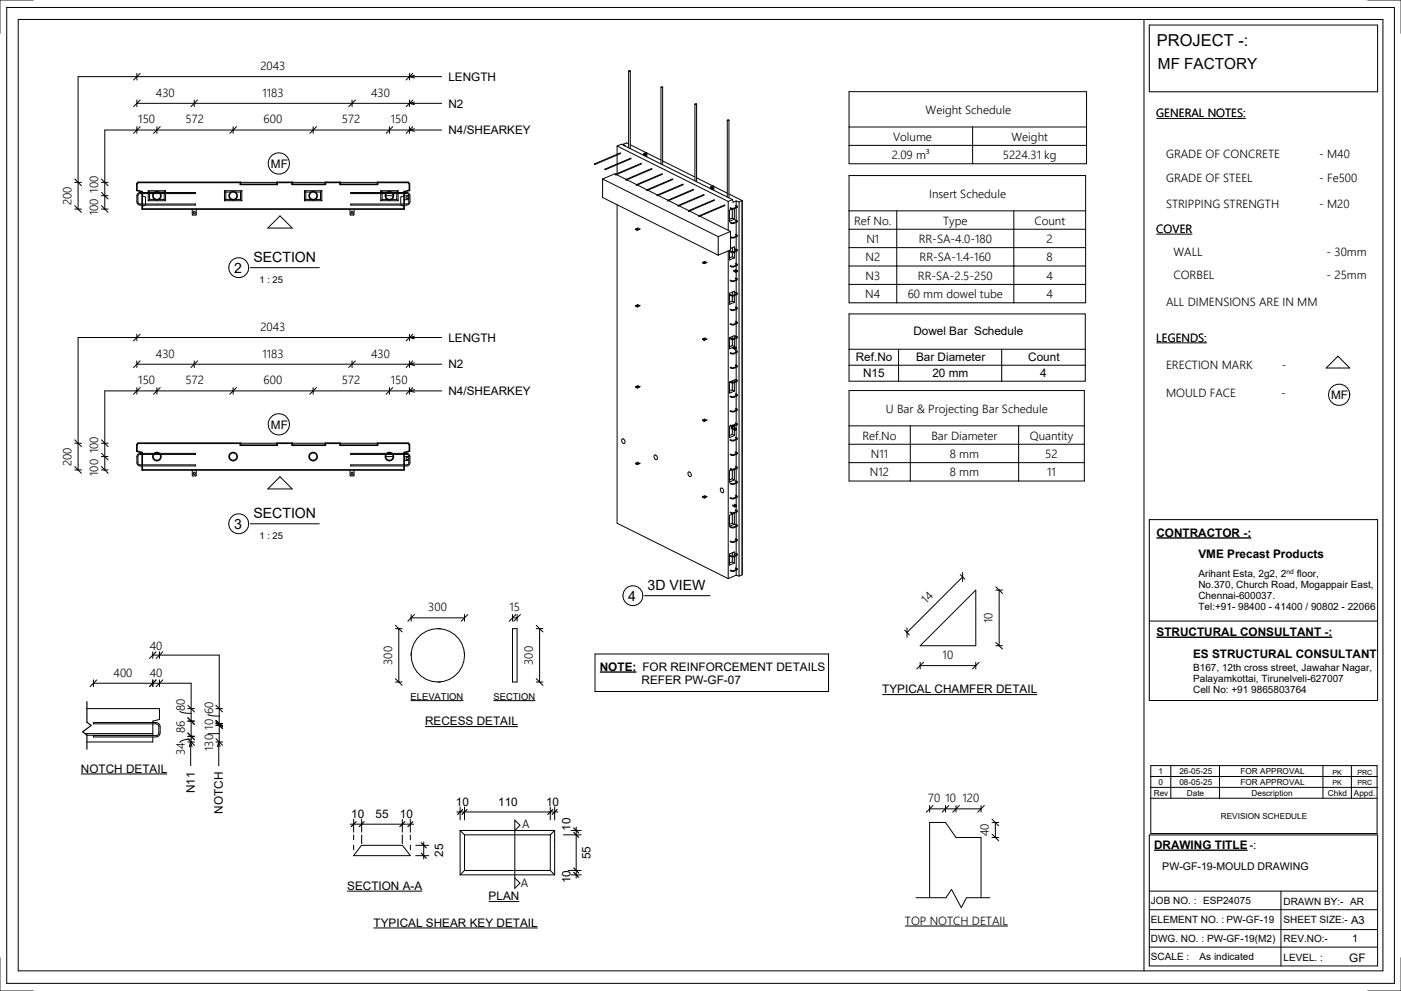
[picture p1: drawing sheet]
<svg xmlns="http://www.w3.org/2000/svg" width="420mm" height="297mm" viewBox="0 0 420 297" stroke-linecap="round" stroke-linejoin="round" font-family="sans-serif">
<g fill="none" stroke="#000" stroke-width=".3">
<path d="M2 2.2h416.1v292.6h-416.1zM5.5 5.8h409.2v285.3h-409.2zM10 0h-10v10M343 5.8v285.3M344.6 7.5h68.5v20h-68.5zM410.1 0h10v10M41 22v2M41 30v2M41 38v2M41 31h91.4M42 38l-2 2M42 30l-2 2"/>
<path d="M42 22l-2 2M47 38v2M48 38l-2 2M58.2 30v2M59.2 30l-2 2M69.9 38v2M70.9 38l-2 2M93.9 38v2M94.9 38l-2 2M105.6 30v2M106.6 30l-2 2M116.8 38v2"/>
<path d="M117.8 38l-2 2M122.8 22v2M122.8 30v2M122.8 38v2M123.8 30l-2 2M123.8 38l-2 2M123.8 22l-2 2M124.3 22.6l-1.5 .4 1.5 .4M124.3 38.6l-1.5 .4 1.5 .4M124.3 30.6l-1.5 .4 1.5 .4M132.4 23h-109v39.7M132.4 39h-101v23.7"/>
<path d="M188.5 21.3v23M188.5 21.2l.5 .1-.3 .1zM189 21.3v23.3M198.2 26.1v23M198.2 26.1h.5l-.3 .1zM198.7 26.1v23.3M208.4 31.2v23M208.4 31.1l.5 .1-.4 .1zM208.9 31.2v23.3M218.1 36v23.1M218.1 36h.5l-.4 .2zM218.6 36v23.3"/>
<path d="M22.4 53.7l2 2M22.4 54.7h2M30.4 58.7h2M30.4 57.7l2 2M30.4 53.7l2 2M30.4 54.7h2M41.3 58l.7-.3h16.6v.3h-16.6l-.5 .2-.1 .5v2l.4 .4 16.8 .1v.3l-16.9-.1-.4-.2-.3-.7v-1.8zM42.6 58.7l1 .4v2.1M44.4 57.2h5.2M44.4 57.2v.5M44.4 58v2.2M44.4 57.2l.4 .4"/>
<path d="M44.8 59.8l-.4 .4M44.8 59.8h1.8M44.8 57.6h1.8M44.8 57.6v.1M44.8 58v1.8M47.5 59.8h1.7M47.5 57.6h1.7M49.2 59.8l.4 .4M49.2 57.6v.1M49.2 58v1.8M49.6 57.2v.5M49.6 58v2.2"/>
<path d="M49.6 57.2l-.4 .4M67.3 57.2h5.2M67.3 57.2v3M67.3 57.2l.4 .4M67.7 59.8h1.7M67.7 57.6h1.7M67.7 59.8l-.4 .4M67.7 57.6v2.2M70.4 59.8h1.7M70.4 57.6h1.7M72.1 54.7h11M72.1 55.3h.3"/>
<path d="M72.1 59.8l.4 .4M72.1 57.6v2.2M72.5 57.2v3M72.5 57.2l-.4 .4M82.7 55.3h.4M87.6 54.7h10M87.6 55.3h.5M91.3 57.2h5.2M91.3 57.2v3M91.3 57.2l.4 .4M91.7 59.8h1.7M91.7 57.6h1.7"/>
<path d="M91.7 59.8l-.4 .4M91.7 57.6v2.2M94.4 59.8h1.7M94.4 57.6h1.7M96.1 59.8l.4 .4M96.1 57.6v2.2M96.5 57.2v3M96.5 57.2l-.4 .4M97.1 55.3h.5M102 54.7h11.2M102 55.3h.3M105.2 57.7h17l.7 .7v2.4l-.3 .4-.6 .3h-16.8v-.3h16.8l.4-.2 .2-.5v-2l-.5-.4-16.9-.1z"/>
<path d="M112.9 55.3h.3M114.2 57.2h5.2M114.2 57.2v.5M114.2 58v2.2M114.2 57.2l.4 .4M114.6 59.8h1.7M114.6 57.6h1.7M114.6 59.8l-.4 .4M114.6 57.6v.1M114.6 58v1.8M115.6 58.7h2.4M117.2 59.8h1.8"/>
<path d="M117.2 57.6h1.8M119 59.8l.4 .4M119 57.6v.1M119 58v1.8M119.4 57.2v.5M119.4 58v2.2M119.4 57.2l-.4 .4M121.2 59.9h1.4M122.6 58.7h-1.4l-1 .4v2.1M180.7 53.7v5.5l34.7 17.3M180.7 53.7l34.7 17.3M184.6 52.2l-.3-.1-3.6 1.6"/>
<path d="M185 43.8v2.5M185 46.5v2.7M185 49.4v2.6M185 52.3v.1M185 43.8l33.3 16.6M185 43.8l1.3-.6 33.3 16.6M186 45.8l-7.7 3.3M186.1 46l-7.7 3.3M186.9 43.2v.3M186.9 43.2l.5 .4-.1 .1M188 53.9l2.9 1.4M188.5 43.2l-.7-.4-.9 .4"/>
<path d="M189 43.4l9.2 4.6M189.2 47.4l-7.8 3.3M189.3 47.6l-7.8 3.3M191.1 55.5l2.9 1.4M192.3 48.9l-7.7 3.3M192.4 49.1l-7.8 3.3M193 46.1v.5M193 46.1l.2 .1M193.1 46l-.1 .1M193.1 46l.2 .1M193.2 46.2v.5M193.3 46.1l.6-.3 .1 1.2"/>
<path d="M193.3 46.1l-.1 .1M193.5 46.3l-.1 .3M193.7 45.7l-.6 .3M194.2 57l2.9 1.5M195.4 50.5l-7.7 3.3-2.9-1.5M195.5 50.7l-7.7 3.3M198.6 52.1l-7.8 3.3M198.6 52.2l-7.7 3.3M198.7 48.2l9.7 4.9M201.7 53.6l-7.8 3.3M201.8 53.8l-7.8 3.3M204.8 55.2l-7.7 3.3"/>
<path d="M204.9 55.4l-7.8 3.3M207.9 56.7l-7.7 3.3-2.9-1.4M208 56.9l-7.7 3.3M208.9 53.3l9.2 4.6M211.1 58.3l-7.8 3.3M211.2 58.5l-7.8 3.3M213.1 56.1l.2 .1M213.1 56.1v.5M213.1 56l.2 .1M213.1 56v.1M213.3 56.2v.5M213.3 56.1l.7-.3v1.2"/>
<path d="M213.3 56.1v.1M213.6 56.3l-.1 .3M213.8 55.7l-.7 .3M214.2 59.9l-7.8 3.3M218.6 58.2l3.9 1.9M219.6 59.8l-1.3 .6M219.6 59.8l.2 .8 .9-.3M22.4 62.7h2M22.4 61.7l2 2M30.4 61.7l2 2M30.4 62.7h2M43.6 61.5l-1 .4"/>
<path d="M44.4 60.2h5.2M57.6 62.7l.1 1.8h1l.1-1.8M67.3 60.2h5.2M84 64.7l3.6 3.7h-7.3zM91.3 60.2h5.2M105 62.7l.1 1.8h1l.1-1.8M114.2 60.2h5.2M120.2 61.5l1 .4M185 61.4v95.5l33.3 16.6M190.6 68.7l.4 .3M190.6 68.7l.4 .2M190.9 68.6h.5z"/>
<path d="M191 68.9v.1M191.2 68.9v.1M191.2 68.9h-.2M191.2 69h-.2M191.3 68.7h-.3M191.4 68.3l-.8 .4M191.9 68.6l-.7 .3M191.9 68.7l-.7 .3M200.5 60.1l2.9 1.5M203.6 61.7l2.9 1.4M206.7 63.3l2.9 1.4M209.9 64.8l9.1 4.6"/>
<path d="M210.7 78.7l.4 .3M210.7 78.7l.4 .2M211 78.6h.5zM211.1 78.9v.1M211.2 78.9v.1M211.2 78.9h-.1M211.2 79h-.1M211.4 78.7h-.3M211.5 78.3l-.8 .4M212 78.6l-.8 .3M212 78.7l-.8 .3M214.3 60l-7.8 3.3"/>
<path d="M215.4 71v5.5M217.3 61.4l-7.7 3.3M217.4 61.6l-7.7 3.3M218.3 60.4v8.6M218.3 75.2v98.3M218.7 75.1v2.8l1.5-.6M219 74.5l1.2-.5v1.4M219 69.4v5.5l-3.6 1.6M219 69.4l-3.6 1.6M219.5 62.7l-.8 .3v3.3l1.5-.6M219.6 62.7v2.7M219.6 74.2v1.3"/>
<path d="M219.6 75.7v1.3M219.6 77l.6 .3M219.6 77l-.9 .3M219.6 65.4l.6 .3M219.6 65.4l-.9 .3M220.2 62.6v3.1M220.2 75.6v1.7M220.5 61.7l.4 .3-1.1 .5-.8-.3M220.5 66.1l.4 .3-1.1 .4-.8-.2M220.5 70.4l.4 .3-1.1 .5-.8-.2M220.5 74.8l.4 .3-1.1 .4-1.1-.4M220.5 79.1l.4 .3-1.1 .5-.8-.3"/>
<path d="M220.6 61.6l.5 .3-.2 .3-1 .5-1-.3M220.6 65.9l.5 .3-.2 .4-1 .4-1-.2M220.6 70.3l.5 .3-.2 .3-1 .5-.9-.2M220.6 74.6l.5 .5-1 .6h-.6l-.8-.3M220.6 78.9l.5 .4-.2 .3-1 .5-1-.3M220.7 60.3v1.4M220.7 61.9v.2M220.7 62.3v3.7M220.7 66.2v.3M220.7 66.7v3.6M220.7 70.6v.2M220.7 71v3.7"/>
<path d="M220.7 74.9v.3M220.7 75.4v3.6M220.7 79.3v.2M220.7 79.7v1.2M220.7 60.3l.9 .2M221.6 60.5v112.2M222.5 60.1v112.2M222.5 60.1l-.9 .4M190.6 91.6l.4 .4M190.6 91.6l.4 .3M190.9 91.6h.5zM191 91.9v.1"/>
<path d="M191.2 91.8v.2M191.2 91.8l-.2 .1M191.2 92h-.2M191.3 91.7h-.3M191.4 91.3l-.8 .3M191.9 91.5l-.7 .3M191.9 91.7l-.7 .3M219.6 87.6v1M219.6 88.8v1.5M219.6 90.3l.6 .3M219.6 90.3l-.9 .3M219.9 81.3l.6 .3"/>
<path d="M219.9 81l.6 .4M220.2 88.4v-1.1l-1.5 .6v3.4l1.5-.7M220.2 88.6v2M220.4 81.1h.4zM220.5 80.8l.6 .4M220.5 83.5l.4 .2-1.1 .5-.8-.2M220.5 87.8l.4 .3-1.1 .4-1.1-.3M220.5 92.2l.4 .2-1.1 .5-.8-.2M220.5 96.5l.4 .3-1.1 .4-.8-.2M220.5 81.6h.2M220.5 81.4h.2M220.5 81.4v.2"/>
<path d="M220.6 83.3l.5 .3-.2 .4-1 .4-1-.2M220.6 87.6l.5 .6-1 .5-.6 .1-.8-.4M220.6 92l.5 .3-.2 .4-1 .4-1-.3M220.6 96.3l.5 .4-.2 .3-1 .4-1-.2M220.7 81.4v.2M220.7 81.6v1.8M220.7 83.6v.2M220.7 84.1v3.6M220.7 87.9v.3M220.7 88.4v3.7M220.7 92.3v.2M220.7 92.7v3.7"/>
<path d="M220.7 96.6v.3M220.7 97.1v3.7M221.1 81.2v.2l-.4 .2M221.1 81.2l-.4 .2M41 100.2v2M41 108.2v2M41 116.2v2M41 109.2h91.4M42 116.2l-2 2M42 108.2l-2 2M42 100.2l-2 2M47 116.2v2"/>
<path d="M48 116.2l-2 2M58.2 108.2v2M59.2 108.2l-2 2M69.9 116.2v2M70.9 116.2l-2 2M93.9 116.2v2M94.9 116.2l-2 2M105.6 108.2v2M106.6 108.2l-2 2M116.8 116.2v2M117.8 116.2l-2 2M122.8 100.2v2"/>
<path d="M122.8 108.2v2M122.8 116.2v2M123.8 116.2l-2 2M123.8 108.2l-2 2M123.8 100.2l-2 2M124.3 100.8l-1.5 .4 1.5 .4M124.3 116.8l-1.5 .4 1.5 .4M124.3 108.8l-1.5 .4 1.5 .4M132.4 101.2h-109v39.7M132.4 117.2h-101v23.7M190.6 115.9l.4 .3M190.6 115.9l.4 .4"/>
<path d="M190.9 115.9h.5zM191 116.2v.1M191.2 116.1l-.2 .1M191.2 116.3h-.2M191.2 116.1v.2M191.3 116h-.3M191.4 115.6l-.8 .3M191.9 115.8l-.7 .3M191.9 116l-.7 .3M210.7 101.7l.4 .3M210.7 101.7l.4 .2M211 101.6h.5z"/>
<path d="M211.1 101.9v.1M211.2 101.9v.1M211.2 101.9h-.1M211.2 102h-.1M211.4 101.7h-.3M211.5 101.3l-.8 .4M212 101.7l-.8 .3M212 101.5l-.8 .4M218.9 114.5l-.2 .1v3.3l1.5-.6M219 114.4l1.2-.5v.6M219.5 104.1l.8 .3M219.6 100.9v.7"/>
<path d="M219.6 101.8v1.8M219.6 114.2v.4M219.6 114.8v2.1M219.6 103.6l.4 .3M219.6 103.6l-.9 .4M219.6 116.9l.6 .4M219.6 116.9l-.9 .4M219.6 104.3l.7 .4M220.1 104.1l.4 .1zM220.2 101.5v-.9l-1.5 .6v3.4l.9-.4M220.2 101.7v2.2l.7 .4M220.2 114.7v2.6"/>
<path d="M220.3 104.7h.1M220.3 104.4l.1 .1M220.3 104.4v.3M220.4 104.5v.2M220.5 100.9l.4 .2-1.1 .5-1.1-.4M220.5 105.2l.4 .3-1.1 .4-.8-.2M220.5 109.5l.4 .3-1.1 .5-.8-.3M220.5 113.9l.4 .3-1.1 .4-.8-.2M220.5 118.2l.4 .3-1.1 .5-.8-.3M220.5 100.7l.6 .3-.2 .3-1 .5-1.2-.4M220.6 105l.5 .3-.2 .4-1 .4-1-.2M220.6 109.4l.5 .3-.2 .3-1 .5-1-.3"/>
<path d="M220.6 113.7l.5 .3-.2 .4-1 .4-1.1-.3M220.6 118.1l.5 .3-.2 .3-1 .5-1-.3M220.7 101v.2M220.7 101.4v2.8M220.7 104.5v.6M220.7 105.3v.3M220.7 105.8v3.7M220.7 109.7v.2M220.7 110.1v3.7M220.7 114v.3M220.7 114.5v3.6M220.7 118.4v.2"/>
<path d="M220.7 118.8v3.7M220.9 104.3v.2l-.5 .2M220.9 104.3l-.5 .2M401.2 106.8l3.5 3.5h-7.1zM22.4 131.9l2 2M22.4 132.9h2M22.4 139.9l2 2M30.4 136.9h2M30.4 139.9l2 2M30.4 135.9l2 2M30.4 131.9l2 2M30.4 132.9h2"/>
<path d="M41.3 136.2l.7-.3h16.6v.3h-16.6l-.5 .2-.1 .5v2l.4 .4 16.8 .1v.3h-16.9l-.5-.5-.2-.5v-1.8zM72.1 132.9h11M72.1 133.5h.3M82.7 133.5h.4M87.6 132.9h10M87.6 133.5h.5M97.1 133.5h.5M102 132.9h11.2M102 133.5h.3M105.2 135.9l17 .1 .7 .6v2.4l-.5 .6-.4 .1h-16.8v-.3h16.8l.4-.2 .2-.5v-2l-.5-.4-16.9-.1zM112.9 133.5h.3M115.6 136.9h2.4"/>
<path d="M121.2 136.9h1.4M121.2 138.1h1.4M186.5 131.6a.74 .74 0 0 1 .8 .5 .74 .74 0 0 1-.3 .9 .94 .94 0 0 1-.5-1.4zM190.6 138.9l.4 .4M190.6 138.9l.4 .2M190.9 138.9h.5zM191 139.1v.2M191.2 139.1v.1M191.2 139.1h-.2M191.2 139.2l-.2 .1M191.3 138.9l-.3 .1M191.4 138.5l-.8 .4"/>
<path d="M191.9 138.8l-.7 .3M191.9 138.9l-.7 .3M196.2 136.4a.74 .74 0 0 1 .8 .5 .74 .74 0 0 1-.3 .9 .94 .94 0 0 1-.5-1.4zM210.7 126l.4 .2M210.7 126l.4 .3M210.7 125.9v.1M211 125.9h.5zM211.1 126.2v.1M211.2 126.2h-.1M211.2 126.3h-.1M211.2 126.2v.1M211.4 126h-.3"/>
<path d="M211.5 125.6l-.8 .3M212 125.8l-.8 .4M212 126l-.8 .3M219 127.4l.4 .2M219.1 127.7l-.4 .2v3.3l1.5-.6M219.2 128.4l1.1 .6M219.2 128.2l1.1 .5M219.6 127.5v.2M219.6 127.9v.3M219.6 128.6v1.6M219.6 130.2l.6 .4M219.6 130.2l-.9 .4"/>
<path d="M219.7 128.1h.1M219.7 128.1h-.3M220.1 128.4l.4 .1zM220.2 127.5v-.3l-.9 .4M220.2 127.7v.5l.7 .4M220.2 128.9v1.7M220.3 128.7v.3M220.3 129h.1M220.3 128.7l.1 .1M220.4 128.8v.2M220.5 122.6l.4 .3-1.1 .4-.8-.2M220.5 126.9l.4 .3-1.1 .5-.4-.1"/>
<path d="M220.5 131.3l.4 .2-1.1 .5-.8-.2M220.5 135.6l.4 .3-1.1 .4-.8-.2M220.5 140l.4 .2-1 .5M220.6 122.4l.5 .3-.2 .4-1 .4-1-.2M220.6 126.7l.5 .4-.2 .3-1 .5-1-.3M220.6 131.1l.5 .3-.2 .4-1 .4-1-.2M220.6 135.4l.5 .4-.2 .3-1 .4-1-.2M220.6 139.8l.5 .3-.2 .4-1 .4-1-.3M220.7 122.7v.2M220.7 123.2v3.6M220.7 127.1v.2M220.7 127.5v1"/>
<path d="M220.7 128.8v2.4M220.7 131.4v.2M220.7 131.9v3.6M220.7 135.7v.3M220.7 136.2v3.7M220.9 128.6v.2l-.5 .2M220.9 128.6l-.5 .2M22.4 140.9h2M30.4 140.9h2M57.6 140.9l.1 1.8h1l.1-1.8M80.3 146.6l3.7-3.7 3.6 3.7zM105 140.9l.1 1.8h1l.1-1.8"/>
<path d="M206.4 141.5a.74 .74 0 0 1 .8 .5 .74 .74 0 0 1-.3 .9 .94 .94 0 0 1-.5-1.4zM210.7 148.9l.4 .4M210.7 148.9l.4 .2M211 148.9h.5zM211.1 149.1v.2M211.2 149.1v.2M211.2 149.1h-.1M211.2 149.3h-.1M211.4 148.9l-.3 .1M211.5 148.6l-.8 .3M212 148.8l-.8 .3M212 148.9l-.8 .4"/>
<path d="M216.1 146.4a.74 .74 0 0 1 .8 .4 .74 .74 0 0 1-.3 .9 .94 .94 0 0 1-.5-1.3zM218.7 154.5l1.5-.6v3.3l-1.5 .6zM219 140.5l1 .2M219.4 140.9l-.7 .3v3.3l1.5-.6M219.6 140.9v2.6M219.6 154.1v2.7M219.6 143.5l.6 .4M219.6 143.5l-.9 .4M219.6 156.8l.6 .4M219.6 156.8l-.9 .4M219.6 151.6l.7 .3M219.6 151.4l.7 .3"/>
<path d="M220.1 151.4l.4 .1zM220.2 140.8v3.1M220.2 151.2l.7 .3M220.3 151.7v.2M220.3 151.9l.1 .1M220.3 151.7h.1M220.4 151.7v.3M220.5 144.3l.4 .3-1.1 .4-.8-.2M220.5 148.6l.4 .3-1.1 .5-.8-.3M220.5 153l.4 .3-1.1 .4-.8-.2M220.5 157.3l.4 .3-1.1 .5-.8-.3M220.6 144.1l.5 .3-.2 .4-1 .4-1-.2"/>
<path d="M220.6 148.5l.5 .3-.2 .3-1 .5-1-.3M220.6 152.8l.5 .3-.2 .4-1 .4-1-.2M220.6 157.2l.5 .3-.2 .3-1 .5-1-.3M220.7 140.1v.2M220.7 140.5v3.7M220.7 144.4v.3M220.7 144.9v3.7M220.7 148.8v.2M220.7 149.2v2.2M220.7 151.8v1.1M220.7 153.1v.3M220.7 153.6v3.7"/>
<path d="M220.7 157.5v.2M220.7 157.9v3.7M220.9 151.5v.3l-.5 .2M220.9 151.5l-.5 .2M344.6 155.8h68.5v54.2h-68.5zM219.6 165.7v1.1M219.6 167v1.4M219.6 168.4l.6 .4M219.6 168.4l-.9 .4M220.2 166.6v-1.1l-1.5 .6v3.3l1.5-.6M220.2 166.9v1.9M220.5 161.7l.4 .3-1.1 .4-.8-.2"/>
<path d="M220.5 166l.4 .3-1.1 .5-1.1-.4M220.5 170.4l.4 .3-1.1 .4-.8-.2M220.6 161.5l.5 .3-.2 .4-1 .4-1-.2M220.6 165.9l.5 .5-1 .5-.6 .1-.8-.4M220.6 170.2l.5 .3-.2 .4-1 .4-1-.2M220.7 172.4l.9 .3M220.7 172.4l-2.4 1.1M220.7 161.8v.3M220.7 162.3v3.6M220.7 166.2v.2M220.7 166.6v3.7M220.7 170.5v.2"/>
<path d="M220.7 171v1.4M222.5 172.3l-.9 .4M287.9 172.2l1.4 1.5M288.6 173l-16.6 16.6M288.6 171.5v2.9M298.6 175.9l2 2M298.6 176.9h2M299.6 176.9v16.7M45.8 196.4h19.9v26M45.8 195.4v2M46.8 195.4l-2 2M47.8 195.4v2"/>
<path d="M48.8 195.4l-2 2M123.3 195.7v.8M131.3 188.5h.8M139.3 195.7v.8M153.7 188.5h1.3v16h-1.3zM178.4 196.1h70v11.2h-70zM271.2 188.9l.8 .7M272 188.2v2.8M272 189.6l.7 .7M275.9 193.6l16.7-16.7v16.7zM275.9 199.5h16.7M275.9 198.5v2"/>
<path d="M276.9 198.5l-2 2M292.6 198.5v2M293.6 198.5l-2 2M298.6 193.6h2M298.6 192.6l2 2M344.6 186.2h68.5M25.5 219.9h20.3M26.1 212.4h21.7v3.3l-2 .5v4.3M28 216.6h18.8l.6 .2 .5 .4 .1 2.5-.1 .6-.5 .5-.6 .1h-18.8v-.4h18.8l.4-.1 .4-.7-.1-2.3-.7-.4h-18.8zM28 204.8h29.3v17.6M28 203.8v2M29 203.8l-2 2"/>
<path d="M45.8 203.8v2M46.8 203.8l-2 2M47.8 203.8v2M48.8 203.8l-2 2M53.9 213.2a2.97 2.97 0 0 0 2.4 .6l1 .1M56.3 212.4h2M56.3 211.4l2 2M56.3 216.2h2M56.3 215.2l2 2M56.3 219.7l2 2M62.4 214.2l.6 .3 2.7 .2M64.7 211.4l2 2"/>
<path d="M64.7 216.9h2M64.7 215.9l2 2M64.7 217.4h2M64.7 216.4l2 2M64.7 212.4h2M65.7 219.9l-3.3 .1M131.3 204.5h.8M264.5 208.2h46.5M24.3 232h25.8M26.1 220.4h19.7M45.8 220.9v1.5h-19.7M56.3 222.4h2"/>
<path d="M56.3 221.4l2 2M56.3 220.7h2M57.2 222.4v7.1M57.2 222.4l-.4 1.5M57.2 222.4l.4 1.5M57.3 221.6a4.1 4.1 0 0 0-3.4 1M64.7 222.4h2M64.7 221.4l2 2M65.6 222.4v7.1M65.6 222.4l-.4 1.5M65.6 222.4l.4 1.5M106 250.3v1.5"/>
<path d="M106 253.4v1.4M108.4 253.4h12.3l2.3 3.1h-17zM108.4 250.3v2.6M120.6 250.3v2.6M123 250.3v1.5M123 253.4v1.4M138 249h28.3M138 249v13.3M138 249l1.3 1.3M139.3 250.3h25.7M139.3 250.3v10.7M154.4 249l1.5-1.6-1.5-1.5v20.4l1.5-1.5-1.5-1.6"/>
<path d="M165 250.3v10.7M166.3 249v13.3M166.3 249l-1.3 1.3M278.7 241.5v2M278.7 242.5h15.5M279.7 241.5l-2 2M283.5 241.5v2M284.5 241.5l-2 2M286.6 241.5v2M287.6 241.5l-2 2M294.2 241.5v2M295.2 241.5l-2.1 2"/>
<path d="M297.4 246.6h2M297.4 251.1h2M297.4 245.6l2 2M297.4 250.1l2 2M298.4 246.6v4.5M344.6 250.3h68.5v39.3h-68.5zM138 262.3h28.3M139.3 261h25.7M139.3 261l-1.3 1.3M165 261l1.3 1.3M271.3 277.6h30.9M274.6 269.1h9l1.7-2.5 2.9 5.5 1.6-3h7"/>
<path d="M278.7 269.1v-22.5h4.8l3.1 4.5h7.6v18M344.6 272.7h68.5M344.6 267.2h68.5M344.6 278.7h68.5M384.1 267.2v22.4M0 287.1v10h10M344.6 283.9h68.5M420.1 287.1v10h-10"/>
<circle cx="83.6" cy="49" r="3.2"/>
<circle cx="122.1" cy="59.2" r=".37"/>
<circle cx="178.3" cy="49.2" r=".08"/>
<circle cx="181.5" cy="50.8" r=".08"/>
<circle cx="184.6" cy="52.3" r=".08"/>
<circle cx="187.7" cy="53.9" r=".08"/>
<circle cx="190.8" cy="55.5" r=".08"/>
<circle cx="193.6" cy="46.5" r=".22"/>
<circle cx="194" cy="57" r=".08"/>
<circle cx="197.1" cy="58.6" r=".08"/>
<circle cx="213.7" cy="56.5" r=".22"/>
<circle cx="58.3" cy="63.7" r=".37"/>
<circle cx="105.6" cy="63.7" r=".37"/>
<circle cx="200.2" cy="60.1" r=".08"/>
<circle cx="203.4" cy="61.7" r=".08"/>
<circle cx="206.5" cy="63.3" r=".08"/>
<circle cx="209.6" cy="64.8" r=".08"/>
<circle cx="401.5" cy="118.4" r="3.2"/>
<circle cx="83.6" cy="127.2" r="3.2"/>
<circle cx="122.1" cy="137.4" r=".37"/>
<circle cx="58.3" cy="141.9" r=".37"/>
<circle cx="105.6" cy="141.9" r=".37"/>
<circle cx="131.3" cy="196.5" r="8"/>
</g>
<g fill="none" stroke="#000" stroke-width=".5">
<path d="M42.6 57.7v-.2l-1.6-.4v-2l.4-.4h30.7v.6h11v-.6h4.5v.6h10v-.6h4.4v.6h11.2v-.6h9.2l.4 .4v2l-1.6 .4v.2M42.6 58v3.2M46 58a1.19 1.19 0 0 0 1 1.9 1.19 1.19 0 0 0 1-1.9M46.3 57.7a1.2 1.2 0 0 1 1.4 0M115.8 58a1.19 1.19 0 0 0 1 1.9 1.19 1.19 0 0 0 1-1.9M116.1 57.7a1.2 1.2 0 0 1 1.4 0M121.2 58v3.2M42.6 61.5v1.2h78.6v-1.2M42.6 135.9v-.2l-1.6-.4v-2l.4-.4h30.7v.6h11v-.6h4.5v.6h10v-.6h4.4v.6h11.2v-.6h9.2l.4 .4v2l-1.6 .4v.2M42.6 139.7v1.2h78.6v-1.2M42.6 136.2v3.2M46 136.2a1.19 1.19 0 0 0 1 1.9 1.19 1.19 0 0 0 1-1.9"/>
<path d="M46.3 135.9a1.2 1.2 0 0 1 1.4 0M115.8 136.2a1.19 1.19 0 0 0 1 1.9 1.19 1.19 0 0 0 1-1.9M116.1 135.9a1.2 1.2 0 0 1 1.4 0M121.2 136.2v3.2"/>
<circle cx="69.9" cy="58.7" r="1.2"/>
<circle cx="93.9" cy="58.7" r="1.2"/>
<circle cx="69.9" cy="136.9" r="1.2"/>
<circle cx="93.9" cy="136.9" r="1.2"/>
</g>
<path d="M26.1 210.3v6.2l1.2 1-2.5 1.9 1.3 .9v4.3" fill="none" stroke="#000" stroke-width=".35"/>
<g fill="#fff">
<path d="M346.9 9.5h27.5v5.4h-27.5z"/>
<path d="M405.1 273.8h4.1v3.9h-4.1z"/>
<path d="M346.8 187.4h51.8v4.1h-51.8z"/>
<path d="M357.7 193.9h54.2v4.1h-54.2z"/>
<path d="M346 251.2h27.6v4.2h-27.6z"/>
<path d="M373.6 251.2h1v4.2h-1z"/>
<path d="M374.6 251.2h2.2v4.2h-2.2z"/>
<path d="M346.8 157.6h27.9v4.1h-27.9z"/>
<path d="M359.3 164.1h37.3v4.1h-37.3z"/>
<path d="M359.7 285.1h16.3v3.3h-16.3z"/>
<path d="M405.5 279.4h1.7v3.7h-1.7z"/>
<path d="M367.7 274.1h14.3v3.3h-14.3z"/>
<path d="M347.2 16.6h29.6v5.1h-29.6z"/>
<path d="M348.5 258h44.2v3.6h-44.2z"/>
<path d="M361.9 279.8h20.4v3.3h-20.4z"/>
<path d="M404.8 268.8h4.1v3.3h-4.1z"/>
<path d="M360.7 268.5h14.3v3.3h-14.3z"/>
</g>
<path d="M346.8 161.3h28.4M346.8 191h52.7M179.9 201.5h10.9M346 254.9h28.1" fill="none" stroke="#000" stroke-width=".41"/>
<g fill="none" stroke="#000" stroke-width=".3">
<path d="M254.6 27.5h71.2v21.6h-71.2zM254.6 38.1h71.2M291.6 38.1v11M346.7 35.5h26.8M254.6 43.6h71.2M254.6 52.6h70.9v38.2h-70.9zM254.6 79.8h70.9M254.6 74.2h70.9M254.6 68.7h70.9M254.6 63.2h70.9M268.9 63.2v27.6M304 63.2v27.6"/>
<path d="M346.7 70.2h10.8M75.1 80.3h20.6M254.6 94.1h70.8v20.2h-70.8zM254.6 85.3h70.9M254.6 117.1h70.5v27.1h-70.5zM254.6 109.5h70.8M254.6 104.7h70.8M269.4 104.7v9.6M300.3 104.7v9.6M346.7 102.8h15.2M254.6 138.7h70.5M254.6 133.2h70.5"/>
<path d="M254.6 127.7h70.5M272.9 127.7v16.5M305.4 127.7v16.5M75.1 157h20.6M193.3 178.6h19.6M118.6 187.5l2 2M118.6 188.5h2M119.6 188.5v16M123.3 185.2h16M123.3 184.2v2M124.3 184.2l-2 2M139.3 184.2v2"/>
<path d="M140.3 184.2l-2 2M153.7 185.2h1.3M153.7 184.2v2M154.7 184.2l-2 2M155 184.2v2M156 184.2l-2 2M160.8 188.5h2M160.8 187.5l2 2M161.8 188.5v16M118.6 203.5l2 2M118.6 204.5h2M123.1 210h15.9"/>
<path d="M127.4 217.8h27.9M148 210h12.5M160.8 204.5h2M160.8 203.5l2 2M345 229.5h67.9v20.4h-67.9zM345 232.8h67.9M345 236h67.9M345 239.3h67.9M351.1 229.5v9.8M365.7 229.5v9.8M396.7 229.5v9.8M405.2 229.5v9.8"/>
<path d="M105 247.1h19M106 245.6v3.9M108.4 245.6v3.9M120.6 245.6v3.9M123 245.6v3.9M124.7 256.5h3.9M124.7 253.4h3.9M127.1 252.4v5.1M137 243.4h30.3M138 241.9v3.9M139.3 241.9v3.9M165 241.9v3.9"/>
<path d="M166.3 241.9v3.9M169 250.3h5.3M171.2 249h3.1M172.8 248v15.3M104.1 267.2h22.5M112 278.2h49.2M146.5 270.3h9.2M170.4 261h3.9M171.2 262.3h3.1"/>
<circle cx="71.6" cy="80.3" r="3"/>
<circle cx="71.6" cy="157" r="3"/>
<circle cx="189.8" cy="178.6" r="3"/>
</g>
<g fill="none" stroke="#000" stroke-width=".35">
<path d="M106.8 246.3l-1.5 1.5M109.2 246.3l-1.5 1.5M121.4 246.3l-1.5 1.5M123.8 246.3l-1.5 1.5M126.3 255.8l1.5 1.5M126.3 252.7l1.5 1.5M138.7 242.7l-1.5 1.5M140 242.7l-1.5 1.5M165.7 242.7l-1.5 1.5M167.1 242.7l-1.5 1.5M172 249.5l1.5 1.5M172 248.2l1.5 1.5"/>
<path d="M172 261.5l1.5 1.5M172 260.2l1.5 1.5"/>
</g>
<text font-size="4.9" x="346.9" y="13.9">PROJECT -:</text>
<text font-size="4.6" x="347.2" y="20.7">MF FACTORY</text>
<g font-size="4.2">
<text x="70.2" y="81.7">2</text>
<text x="76" y="78.5">SECTION</text>
<text x="76" y="155.3">SECTION</text>
<text x="70.2" y="158.5">3</text>
<text x="194.2" y="176.9">3D VIEW</text>
<text x="188.4" y="180">4</text>
</g>
<g font-size="3.5">
<text x="78.1" y="21">2043</text>
<text x="46.8" y="29">430</text>
<text x="78.7" y="29">1183</text>
<text x="111.3" y="29">430</text>
<text x="134.4" y="24.2">LENGTH</text>
<text x="134.4" y="32.2">N2</text>
<text x="277.5" y="34.2">Weight Schedule</text>
<text x="346.7" y="35.2">GENERAL NOTES:</text>
<text x="41.5" y="37">150</text>
<text x="55.7" y="37">572</text>
<text x="79" y="37">600</text>
<text x="102.5" y="37">572</text>
<text x="117.2" y="37">150</text>
<text x="134.4" y="40.2">N4/SHEARKEY</text>
<text x="267.4" y="47.7">2.09 m³</text>
<text x="267.8" y="42.2">Volume</text>
<text x="300.7" y="47.7">5224.31 kg</text>
<text x="303.3" y="42.2">Weight</text>
<text x="349.6" y="47.3">GRADE OF CONCRETE</text>
<text x="395.5" y="47.3">- M40</text>
<text x="81.2" y="50.4">MF</text>
<text x="29.4" y="57.7" transform="rotate(-90 29.4 57.7)">100</text>
<text x="278.6" y="59.3">Insert Schedule</text>
<text x="349.6" y="54.6">GRADE OF STEEL</text>
<text x="395.5" y="54.6">- Fe500</text>
<text x="21.4" y="61.5" transform="rotate(-90 21.4 61.5)">200</text>
<text x="29.4" y="64.5" transform="rotate(-90 29.4 64.5)">100</text>
<text x="349.6" y="62.3">STRIPPING STRENGTH</text>
<text x="395.5" y="62.3">- M20</text>
<text x="256.1" y="67.4">Ref No.</text>
<text x="282.8" y="67.4">Type</text>
<text x="310.2" y="67.4">Count</text>
<text x="346.7" y="69.9">COVER</text>
<text x="259.8" y="72.9">N1</text>
<text x="275.5" y="72.9">RR-SA-4.0-180</text>
<text x="313.8" y="72.9">2</text>
<text x="351.8" y="76.8">WALL</text>
<text x="397.8" y="76.8">- 30mm</text>
<text x="259.5" y="78.4">N2</text>
<text x="259.5" y="83.9">N3</text>
<text x="275.2" y="83.9">RR-SA-2.5-250</text>
<text x="275.7" y="78.4">RR-SA-1.4-160</text>
<text x="313.8" y="83.9">4</text>
<text x="313.8" y="78.4">8</text>
<text x="351.8" y="83.5">CORBEL</text>
<text x="397.8" y="83.5">- 25mm</text>
<text x="259.5" y="89.4">N4</text>
<text x="272.2" y="89.4">60 mm dowel tube</text>
<text x="313.8" y="89.4">4</text>
<text x="349.6" y="91.6">ALL DIMENSIONS ARE IN MM</text>
<text x="78.1" y="99.2">2043</text>
<text x="273.9" y="100.6">Dowel Bar Schedule</text>
<text x="46.8" y="107.2">430</text>
<text x="78.7" y="107.2">1183</text>
<text x="111.3" y="107.2">430</text>
<text x="134.4" y="102.4">LENGTH</text>
<text x="346.7" y="102.5">LEGENDS:</text>
<text x="134.4" y="110.4">N2</text>
<text x="256.6" y="108.2">Ref.No</text>
<text x="258.8" y="113">N15</text>
<text x="274.7" y="108.2">Bar Diameter</text>
<text x="279.6" y="113">20 mm</text>
<text x="308.3" y="108.2">Count</text>
<text x="311.9" y="113">4</text>
<text x="349.6" y="110.8">ERECTION MARK</text>
<text x="384.3" y="110.8">-</text>
<text x="41.5" y="115.2">150</text>
<text x="55.7" y="115.2">572</text>
<text x="79" y="115.2">600</text>
<text x="102.5" y="115.2">572</text>
<text x="117.2" y="115.2">150</text>
<text x="134.4" y="118.4">N4/SHEARKEY</text>
<text x="349.6" y="119.1">MOULD FACE</text>
<text x="384.2" y="119.1">-</text>
<text x="399.1" y="119.7">MF</text>
<text x="265.7" y="123.8">U Bar &amp; Projecting Bar Schedule</text>
<text x="81.2" y="128.6">MF</text>
<text x="258.6" y="131.8">Ref.No</text>
<text x="279.3" y="131.8">Bar Diameter</text>
<text x="308.8" y="131.8">Quantity</text>
<text x="29.4" y="136" transform="rotate(-90 29.4 136)">100</text>
<text x="261.1" y="137.3">N11</text>
<text x="284.8" y="137.3">8 mm</text>
<text x="313.4" y="137.3">52</text>
<text x="21.4" y="139.7" transform="rotate(-90 21.4 139.7)">200</text>
<text x="29.4" y="142.7" transform="rotate(-90 29.4 142.7)">100</text>
<text x="260.8" y="142.8">N12</text>
<text x="284.8" y="142.8">8 mm</text>
<text x="313.9" y="142.8">11</text>
<text x="346.8" y="160.9">CONTRACTOR -:</text>
<text x="359.3" y="167.3">VME Precast Products</text>
<text x="128.4" y="183.2">300</text>
<text x="152.7" y="183.2">15</text>
<text x="277.7" y="181" transform="rotate(-45 277.7 181)">14</text>
<text x="297.6" y="186.9" transform="rotate(-90 297.6 186.9)">10</text>
<text x="346.8" y="190.7">STRUCTURAL CONSULTANT -:</text>
<text x="44.9" y="194.8">40</text>
<text x="282.6" y="197.6">10</text>
<text x="357.7" y="197.1">ES STRUCTURAL CONSULTANT</text>
<text x="34.1" y="203">400</text>
<text x="44.9" y="203">40</text>
<text x="117.6" y="199.3" transform="rotate(-90 117.6 199.3)">300</text>
<text x="159.8" y="199.3" transform="rotate(-90 159.8 199.3)">300</text>
<text x="179.9" y="201.1">NOTE: FOR REINFORCEMENT DETAILS</text>
<text x="192.4" y="205.1">REFER PW-GF-07</text>
<text x="264.5" y="207.9">TYPICAL CHAMFER DETAIL</text>
<text x="55.5" y="213.2" transform="rotate(-90 55.5 213.2)">80</text>
<text x="63.9" y="214.2" transform="rotate(-90 63.9 214.2)">60</text>
<text x="55.5" y="219.7" transform="rotate(-90 55.5 219.7)">86</text>
<text x="63.9" y="218.8" transform="rotate(-90 63.9 218.8)">10</text>
<text x="127.4" y="217.4">RECESS DETAIL</text>
<text x="55.5" y="226.5" transform="rotate(-90 55.5 226.5)">34</text>
<text x="63.9" y="225.1" transform="rotate(-90 63.9 225.1)">130</text>
<text x="24.3" y="231.6">NOTCH DETAIL</text>
<text x="58.4" y="237.8" transform="rotate(-90 58.4 237.8)">N11</text>
<text x="66.9" y="243.9" transform="rotate(-90 66.9 243.9)">NOTCH</text>
<text x="105.3" y="245.3">10</text>
<text x="112.6" y="245.3">55</text>
<text x="119.9" y="245.3">10</text>
<text x="136.7" y="241.7">10</text>
<text x="149.4" y="241.7">110</text>
<text x="163.7" y="241.7">10</text>
<text x="278.3" y="240.5">70</text>
<text x="283.5" y="240.5">10</text>
<text x="288.6" y="240.5">120</text>
<text x="156.6" y="248.2">A</text>
<text x="171" y="249" transform="rotate(-90 171 249)">10</text>
<text x="296.5" y="250.8" transform="rotate(-90 296.5 250.8)">40</text>
<text x="132.9" y="256.9" transform="rotate(-90 132.9 256.9)">25</text>
<text x="177.1" y="257.5" transform="rotate(-90 177.1 257.5)">55</text>
<text x="346" y="254.5">DRAWING TITLE</text>
<text x="374.6" y="254.5">-:</text>
<text x="104.1" y="266.8">SECTION A-A</text>
<text x="146.5" y="269.9">PLAN</text>
<text x="156.2" y="265.9">A</text>
<text x="171" y="264.8" transform="rotate(-90 171 264.8)">10</text>
<text x="112" y="277.8">TYPICAL SHEAR KEY DETAIL</text>
<text x="271.3" y="277.3">TOP NOTCH DETAIL</text>
<text x="404.6" y="288.4">GF</text>
</g>
<text font-size="3.4" x="405.1" y="276.9">A3</text>
<g font-size="3.2">
<text x="348.5" y="260.9">PW-GF-19-MOULD DRAWING</text>
<text x="405.5" y="282.4">1</text>
</g>
<g font-size="3">
<text x="359.3" y="172.9">Arihant Esta, 2g2, 2</text>
<text x="388.8" y="172.9">floor,</text>
<text x="359.3" y="176.2">No.370, Church Road, Mogappair East,</text>
<text x="359.3" y="179.5">Chennai-600037.</text>
<text x="359.3" y="182.8">Tel:+91- 98400 - 41400 / 90802 - 22066</text>
<text x="357.7" y="201.1">B167, 12th cross street, Jawahar Nagar,</text>
<text x="357.7" y="204.4">Palayamkottai, Tirunelveli-627007</text>
<text x="357.7" y="207.8">Cell No: +91 9865803764</text>
<text x="345.1" y="270.9">JOB NO. :</text>
<text x="360.7" y="271.1">ESP24075</text>
<text x="384.8" y="271.4">DRAWN BY:-</text>
<text x="404.8" y="271.4">AR</text>
<text x="345.1" y="276.8">ELEMENT NO. :</text>
<text x="367.7" y="276.8">PW-GF-19</text>
<text x="384.8" y="276.8">SHEET SIZE:-</text>
<text x="345.1" y="282.4">DWG. NO. :</text>
<text x="345.1" y="287.7">SCALE :</text>
<text x="359.7" y="287.7">As indicated</text>
<text x="361.9" y="282.4">PW-GF-19(M2)</text>
<text x="384.8" y="282.4">REV.NO:-</text>
<text x="384.8" y="288">LEVEL. :</text>
</g>
<g font-size="2.8">
<text x="77.8" y="84.7">1 : 25</text>
<text x="77.8" y="161.5">1 : 25</text>
<text x="123.1" y="209.7">ELEVATION</text>
<text x="148" y="209.7">SECTION</text>
</g>
<g font-size="2.5">
<text x="347.4" y="232">1</text>
<text x="353.6" y="232">26-05-25</text>
<text x="372" y="232">FOR APPROVAL</text>
<text x="345.9" y="238.6">Rev</text>
<text x="347.4" y="235.3">0</text>
<text x="353.6" y="235.3">08-05-25</text>
<text x="355.9" y="238.6">Date</text>
<text x="372" y="235.3">FOR APPROVAL</text>
<text x="375.3" y="238.6">Description</text>
<text x="398.2" y="238.6">Chkd</text>
<text x="406" y="238.6">Appd.</text>
<text x="366" y="245.4">REVISION SCHEDULE</text>
</g>
<g font-size="2.1">
<text x="399.5" y="232.2">PK</text>
<text x="407" y="232.2">PRC</text>
<text x="399.5" y="235.2">PK</text>
<text x="407" y="235.2">PRC</text>
</g>
<text font-size="2" x="385.7" y="172">nd</text>
</svg>
